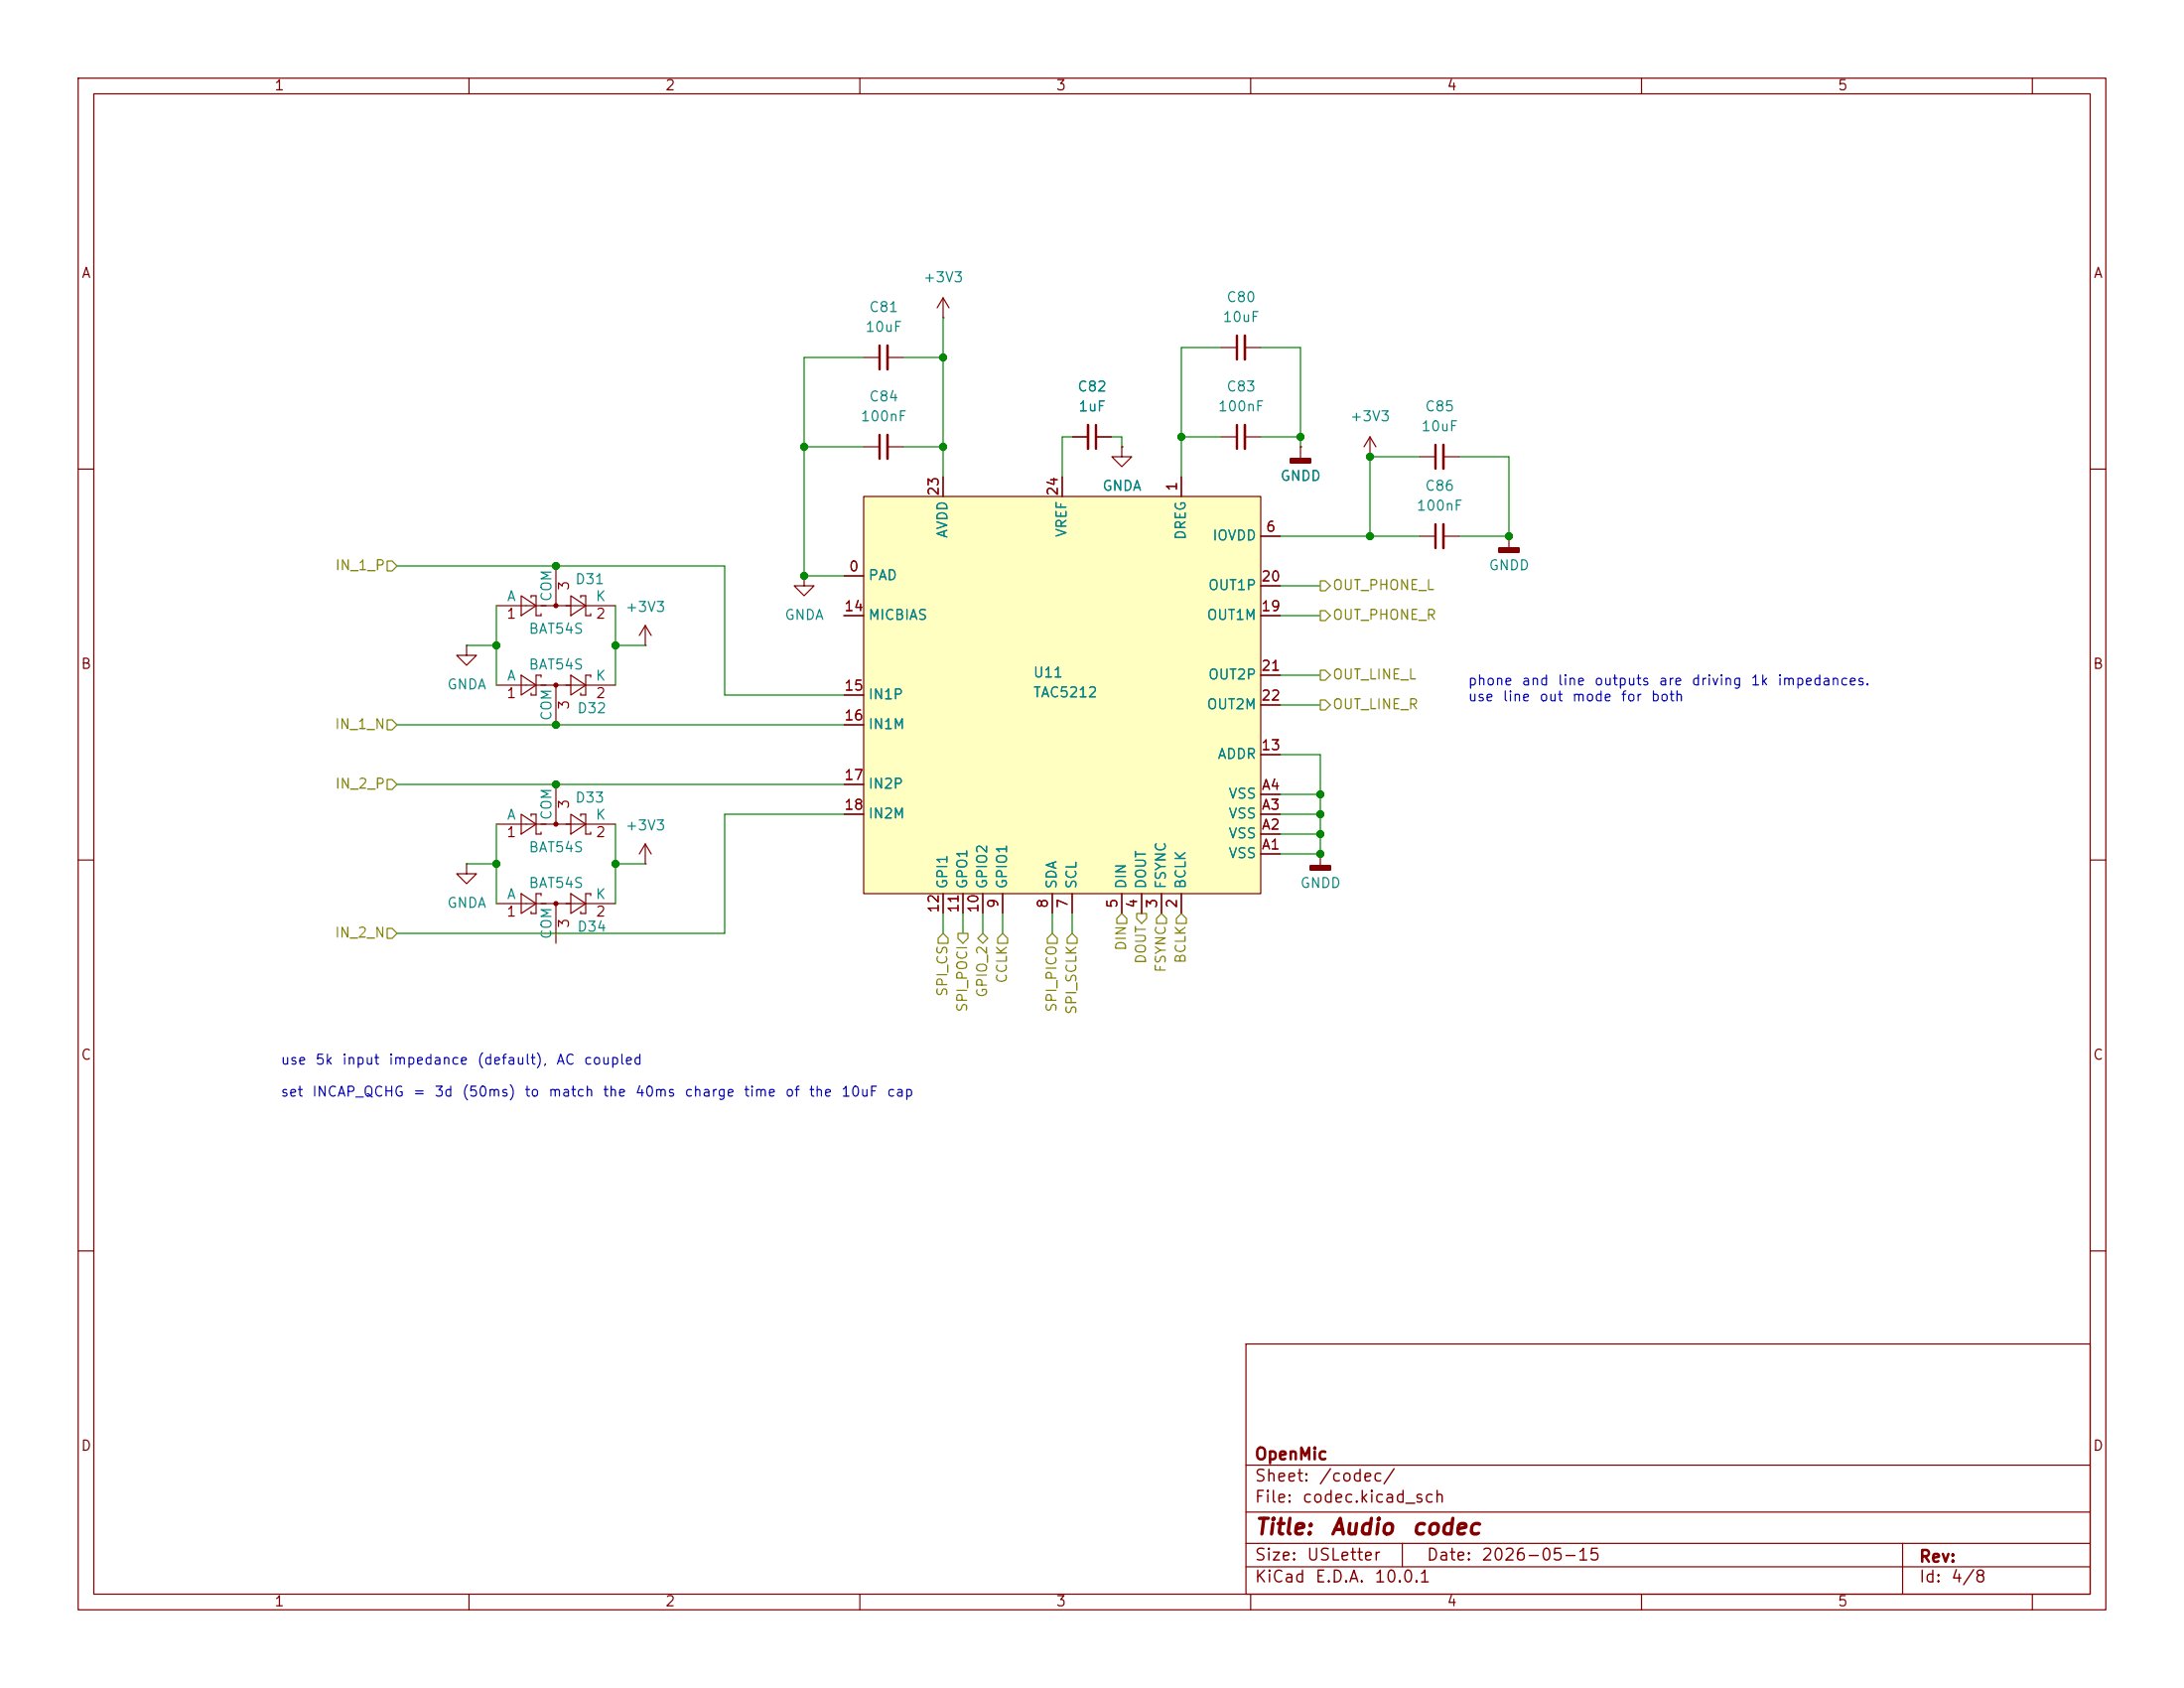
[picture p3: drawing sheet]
<svg xmlns="http://www.w3.org/2000/svg" width="279mm" height="216mm" viewBox="0 0 279 216" stroke-linecap="round" stroke-linejoin="round" font-family="sans-serif">
<g fill="none" stroke="#840000" stroke-width=".15">
<path d="M10 10h259.4v195.9h-259.4zM12 12h255.4v191.9h-255.4zM60 10v2M110 10v2M160 10v2M210 10v2M260 10v2M120.6 38.1l-.7 1.3M120.6 38.1l.8 1.3M120.6 38.1v2.5M110.5 57.2h2M110.5 45.7h2"/>
<path d="M113.5 57.2h2.1M113.5 45.7h2.1M120.6 40.6h.1M175.3 58.4h.1M175.3 55.9l-.8 1.3M175.3 55.9l.7 1.3M175.3 55.9v2.5M181.6 58.4h2M184.7 58.4h2M10 60h2M63.5 77.5h15.2M66.7 76.2l1.9 1.3-1.9 1.2z"/>
<path d="M67.9 76.5v-.3h.7v2.5h.6v-.2M71.1 72.4v5.1M73 76.2l1.9 1.3-1.9 1.2zM74.3 76.5v-.3h.6v2.5h.7v-.2M102.9 73.7v1.2h1.2l-1.2 1.3-1.3-1.3h1.3M102.9 73.7h.1M181.6 68.6h2M184.7 68.6h2M267.4 60h2M63.5 87.6h15.2M66.7 86.4l1.9 1.2-1.9 1.3zM69.2 86.6v-.2h-.6v2.5h-.7v-.3"/>
<path d="M71.1 87.6v5.1M73 86.4l1.9 1.2-1.9 1.3zM75.6 86.6v-.2h-.7v2.5h-.6v-.3M82.5 82.6h.1M82.5 80l-.7 1.3M82.5 80l.8 1.3M82.5 80v2.6M10 110h2M59.7 110.5v1.3h1.3l-1.3 1.2-1.3-1.2h1.3M59.7 110.5h.1M63.5 115.6h15.2M66.7 114.3l1.9 1.3-1.9 1.2z"/>
<path d="M69.2 114.6v-.3h-.6v2.5h-.7v-.2M71.1 115.6v5.1M73 114.3l1.9 1.3-1.9 1.2zM75.6 114.6v-.3h-.7v2.5h-.6v-.2M168.9 109.2h.1M168.9 109.2v1.5M267.4 110h2M10 160h2M159.4 171.9h108v32h-108zM267.4 160h2M159.4 197.4h108M159.4 193.4h108"/>
<path d="M159.4 187.4h108M179.4 197.4v3M243.4 197.4v6.5M60 203.9v2M110 203.9v2M159.4 200.4h108M160 203.9v2M210 203.9v2M260 203.9v2"/>
</g>
<path d="M167.6 110.7h2.6v.6h-2.6z" fill="#840000" stroke="#840000" stroke-width=".25"/>
<g fill="#840000" stroke="#840000" stroke-width=".15">
<circle cx="71.1" cy="87.6" r=".25"/>
<circle cx="71.1" cy="77.5" r=".25"/>
<circle cx="71.1" cy="115.6" r=".25"/>
</g>
<path d="M112.5 44.2v3M112.5 55.6v3.1M183.6 56.9v3M183.6 67.1v3" fill="none" stroke="#840000" stroke-width=".3"/>
<path d="M113.5 44.2v3M113.5 55.6v3.1M184.7 56.9v3M184.7 67.1v3" fill="none" stroke="#840000" stroke-width=".33"/>
<path d="M110.5 63.5h50.8v50.8h-50.8z" fill="#ffffc2"/>
<g fill="none" stroke="#840000" stroke-width=".15">
<path d="M137.2 55.9h2M140.2 55.9h2M143.5 57.2v1.2h1.3l-1.3 1.3-1.3-1.3h1.3M143.5 57.2h.1M156.2 44.5h2M156.2 55.9h2M159.3 44.5h2M159.3 55.9h2M166.4 57.2h.1M166.4 57.2v1.5M107.9 73.7h2.6M107.9 78.7h2.6"/>
<path d="M110.5 63.5h50.8v50.8h-50.8zM120.6 61v2.5M135.9 61v2.5M151.1 61v2.5M161.3 68.6h2.5M161.3 78.7h2.5M161.3 74.9h2.5M193 68.6h.1M193 68.6v1.5M59.7 82.6v1.2h1.3l-1.3 1.3-1.3-1.3h1.3M59.7 82.6h.1M107.9 88.9h2.6"/>
<path d="M107.9 92.7h2.6M161.3 96.5h2.5M161.3 86.4h2.5M161.3 90.2h2.5M63.5 105.4h15.2M66.7 104.1l1.9 1.3-1.9 1.3zM67.9 104.4v-.3h.7v2.6h.6v-.3M71.1 100.3v5.1M73 104.1l1.9 1.3-1.9 1.3zM74.3 104.4v-.3h.6v2.6h.7v-.3M82.5 110.5h.1M82.5 108l-.7 1.2"/>
<path d="M82.5 108l.8 1.2M82.5 108v2.5M107.9 100.3h2.6M107.9 104.1h2.6M120.6 114.3v2.5M123.2 114.3v2.5M125.7 114.3v2.5M128.3 114.3v2.5M134.6 114.3v2.5M137.2 114.3v2.5M143.5 114.3v2.5M146 114.3v2.5"/>
<path d="M148.6 114.3v2.5M151.1 114.3v2.5M161.3 104.1h2.5M161.3 109.2h2.5M161.3 106.7h2.5M161.3 101.6h2.5"/>
</g>
<circle cx="71.1" cy="105.4" r=".25" fill="#840000" stroke="#840000" stroke-width=".15"/>
<g fill="#840000" stroke="#840000" stroke-width=".25">
<path d="M165.1 58.7h2.5v.5h-2.5z"/>
<path d="M191.8 70.1h2.5v.5h-2.5z"/>
</g>
<path d="M140.2 54.4v3M158.2 42.9v3.1M158.2 54.4v3" fill="none" stroke="#840000" stroke-width=".3"/>
<path d="M139.2 54.4v3M159.3 42.9v3.1M159.3 54.4v3" fill="none" stroke="#840000" stroke-width=".33"/>
<g fill="none" stroke="#848400" stroke-width=".15">
<path d="M49.5 71.8h.7l.6 .6-.6 .6h-.7zM168.9 78.1h.6l.7 .6-.7 .7h-.6zM168.9 74.3h.6l.7 .6-.7 .7h-.6zM49.5 99.7h.7l.6 .6-.6 .7h-.7zM49.5 92.1h.7l.6 .6-.6 .6h-.7zM168.9 89.5h.6l.7 .7-.7 .6h-.6zM168.9 85.7h.6l.7 .7-.7 .6h-.6zM49.5 118.7h.7l.6 .7-.6 .6h-.7zM120.6 119.4l.7 .6v.7h-1.3v-.7zM122.6 119.4h1.2v.6l-.6 .7-.6-.7zM128.3 119.4l.6 .6v.7h-1.3v-.7zM134.6 119.4l.7 .6v.7h-1.3v-.7z"/>
<path d="M137.2 119.4l.6 .6v.7h-1.3v-.7zM143.5 116.8l.6 .7v.6h-1.2v-.6zM145.4 116.8h1.3v.7l-.7 .6-.6-.6zM148.6 116.8l.6 .7v.6h-1.2v-.6zM151.1 116.8l.7 .7v.6h-1.3v-.6zM125.1 120l.6-.6 .7 .6-.7 .7z"/>
</g>
<g fill="none" stroke="#008400" stroke-width=".15">
<path d="M102.9 57.2h7.6M110.5 45.7h-7.6v28h5M115.6 57.2h5M115.6 45.7h5M120.6 40.6v20.4M137.2 55.9h-1.3v5.1M142.2 55.9h1.3v1.3M151.1 55.9h5.1M156.2 44.5h-5.1v16.5M161.3 44.5h5.1v12.7M161.3 55.9h5.1M181.6 58.4h-6.3v10.2"/>
<path d="M186.7 58.4h6.3v10.2h-6.3M50.8 72.4h41.9v16.5h15.2M63.5 77.5v10.1M78.7 77.5v10.1M163.8 68.6h17.8M163.8 78.7h5.1M163.8 74.9h5.1M50.8 92.7h57.1M59.7 82.6h3.8M78.7 82.6h3.8M163.8 96.5h5.1v12.7h-5.1M163.8 86.4h5.1"/>
<path d="M163.8 90.2h5.1M50.8 100.3h57.1M59.7 110.5h3.8M63.5 105.4v10.2M78.7 105.4v10.2M78.7 110.5h3.8M107.9 104.1h-15.2v15.3h-41.9M120.6 116.8v2.6M123.2 116.8v2.6M125.7 116.8v2.6M128.3 116.8v2.6M134.6 116.8v2.6"/>
<path d="M137.2 116.8v2.6M163.8 106.7h5.1M163.8 104.1h5.1M163.8 101.6h5.1"/>
</g>
<g fill="#008400" stroke="#008400" stroke-width=".13">
<circle cx="168.9" cy="104.1" r=".46"/>
<circle cx="168.9" cy="109.2" r=".46"/>
<circle cx="168.9" cy="106.7" r=".46"/>
<circle cx="175.3" cy="68.6" r=".46"/>
<circle cx="166.4" cy="55.9" r=".46"/>
<circle cx="175.3" cy="58.4" r=".46"/>
<circle cx="168.9" cy="101.6" r=".46"/>
<circle cx="151.1" cy="55.9" r=".46"/>
<circle cx="193" cy="68.6" r=".46"/>
<circle cx="78.7" cy="82.6" r=".46"/>
<circle cx="71.1" cy="100.3" r=".46"/>
<circle cx="63.5" cy="110.5" r=".46"/>
<circle cx="78.7" cy="110.5" r=".46"/>
<circle cx="102.9" cy="57.2" r=".46"/>
<circle cx="102.9" cy="73.7" r=".46"/>
<circle cx="120.6" cy="57.2" r=".46"/>
<circle cx="120.6" cy="45.7" r=".46"/>
<circle cx="71.1" cy="72.4" r=".46"/>
<circle cx="63.5" cy="82.6" r=".46"/>
<circle cx="71.1" cy="92.7" r=".46"/>
</g>
<g font-size="2" fill="#840000">
<text x="160.4" y="196.8">Title:</text>
<text x="170.1" y="196.8">Audio</text>
<text x="180.5" y="196.8">codec</text>
</g>
<g font-size="1.5" fill="#840000">
<text x="160.4" y="189.9">Sheet:</text>
<text x="160.4" y="187.1">OpenMic</text>
<text x="168.6" y="189.9">/codec/</text>
<text x="160.4" y="192.6">File:</text>
<text x="166.5" y="192.6">codec.kicad_sch</text>
<text x="160.4" y="202.8">KiCad</text>
<text x="160.4" y="200">Size:</text>
<text x="167.1" y="200">USLetter</text>
<text x="168.1" y="202.8">E.D.A.</text>
<text x="175.7" y="202.8">10.0.1</text>
<text x="182.4" y="200">Date:</text>
<text x="189.4" y="200">2026-05-15</text>
<text x="245.4" y="200.2">Rev:</text>
<text x="245.4" y="202.8">Id:</text>
<text x="249.5" y="202.8">4/8</text>
</g>
<g font-size="1.3" fill="#840000">
<text x="35" y="11.9">1</text>
<text x="85" y="11.9">2</text>
<text x="135" y="11.9">3</text>
<text x="185" y="11.9">4</text>
<text x="235" y="11.9">5</text>
<text x="10.3" y="35.9">A</text>
<text x="267.7" y="35.9">A</text>
<text x="120.4" y="63.5" transform="rotate(-90 120.4 63.5)">23</text>
<text x="135.6" y="63.5" transform="rotate(-90 135.6 63.5)">24</text>
<text x="150.9" y="62.9" transform="rotate(-90 150.9 62.9)">1</text>
<text x="161.9" y="68.3">6</text>
<text x="73.1" y="75.6" transform="rotate(-90 73.1 75.6)">3</text>
<text x="108.5" y="73.4">0</text>
<text x="161.2" y="74.7">20</text>
<text x="64.7" y="79.5">1</text>
<text x="76.1" y="79.5">2</text>
<text x="107.9" y="78.5">14</text>
<text x="161.2" y="78.5">19</text>
<text x="10.3" y="85.9">B</text>
<text x="64.7" y="89.6">1</text>
<text x="76.1" y="89.6">2</text>
<text x="107.9" y="88.6">15</text>
<text x="161.2" y="86.1">21</text>
<text x="161.2" y="89.9">22</text>
<text x="267.7" y="85.9">B</text>
<text x="73.1" y="90.9" transform="rotate(-90 73.1 90.9)">3</text>
<text x="107.9" y="92.5">16</text>
<text x="107.9" y="100.1">17</text>
<text x="161.2" y="96.3">13</text>
<text x="161.3" y="101.3">A4</text>
<text x="64.7" y="107.4">1</text>
<text x="73.1" y="103.6" transform="rotate(-90 73.1 103.6)">3</text>
<text x="76.1" y="107.4">2</text>
<text x="107.9" y="103.9">18</text>
<text x="161.3" y="106.4">A2</text>
<text x="161.3" y="103.9">A3</text>
<text x="161.3" y="109">A1</text>
<text x="64.7" y="117.6">1</text>
<text x="73.1" y="118.8" transform="rotate(-90 73.1 118.8)">3</text>
<text x="76.1" y="117.6">2</text>
<text x="120.4" y="116.9" transform="rotate(-90 120.4 116.9)">12</text>
<text x="122.9" y="116.9" transform="rotate(-90 122.9 116.9)">11</text>
<text x="125.5" y="116.9" transform="rotate(-90 125.5 116.9)">10</text>
<text x="128" y="116.3" transform="rotate(-90 128 116.3)">9</text>
<text x="134.4" y="116.3" transform="rotate(-90 134.4 116.3)">8</text>
<text x="136.9" y="116.3" transform="rotate(-90 136.9 116.3)">7</text>
<text x="143.3" y="116.3" transform="rotate(-90 143.3 116.3)">5</text>
<text x="145.8" y="116.3" transform="rotate(-90 145.8 116.3)">4</text>
<text x="148.3" y="116.3" transform="rotate(-90 148.3 116.3)">3</text>
<text x="150.9" y="116.3" transform="rotate(-90 150.9 116.3)">2</text>
<text x="10.3" y="135.9">C</text>
<text x="267.7" y="135.9">C</text>
<text x="10.3" y="185.9">D</text>
<text x="267.7" y="185.9">D</text>
<text x="35" y="205.8">1</text>
<text x="85" y="205.8">2</text>
<text x="135" y="205.8">3</text>
<text x="185" y="205.8">4</text>
<text x="235" y="205.8">5</text>
</g>
<g font-size="1.3" fill="#008484">
<text x="111.1" y="40.2">C81</text>
<text x="118" y="36.4">+3V3</text>
<text x="156.3" y="41.5">10uF</text>
<text x="156.8" y="39">C80</text>
<text x="110.6" y="42.8">10uF</text>
<text x="111.1" y="51.7">C84</text>
<text x="137.7" y="50.4">C82</text>
<text x="137.9" y="52.9">1uF</text>
<text x="155.7" y="52.9">100nF</text>
<text x="156.8" y="50.4">C83</text>
<text x="182.2" y="52.9">C85</text>
<text x="110" y="54.2">100nF</text>
<text x="172.6" y="54.2">+3V3</text>
<text x="181.7" y="55.5">10uF</text>
<text x="140.9" y="63.1">GNDA</text>
<text x="163.7" y="61.8">GNDD</text>
<text x="181.1" y="65.6">100nF</text>
<text x="182.2" y="63.1">C86</text>
<text x="121.5" y="68.9" transform="rotate(-90 121.5 68.9)">AVDD</text>
<text x="136.8" y="68.8" transform="rotate(-90 136.8 68.8)">VREF</text>
<text x="152" y="69.2" transform="rotate(-90 152 69.2)">DREG</text>
<text x="155" y="69.4">IOVDD</text>
<text x="64.8" y="77.2">A</text>
<text x="70.9" y="77.1" transform="rotate(-90 70.9 77.1)">COM</text>
<text x="73.5" y="75">D31</text>
<text x="76.1" y="77.2">K</text>
<text x="111" y="74.5">PAD</text>
<text x="154.5" y="75.8">OUT1P</text>
<text x="190.4" y="73.3">GNDD</text>
<text x="67.5" y="81.4">BAT54S</text>
<text x="79.9" y="78.6">+3V3</text>
<text x="100.3" y="79.6">GNDA</text>
<text x="111" y="79.6">MICBIAS</text>
<text x="154.3" y="79.6">OUT1M</text>
<text x="57.1" y="88.5">GNDA</text>
<text x="64.8" y="87.4">A</text>
<text x="67.5" y="86">BAT54S</text>
<text x="76.1" y="87.4">K</text>
<text x="111" y="89.8">IN1P</text>
<text x="132.1" y="87">U11</text>
<text x="132.1" y="89.5">TAC5212</text>
<text x="154.5" y="87.2">OUT2P</text>
<text x="70.9" y="92.3" transform="rotate(-90 70.9 92.3)">COM</text>
<text x="73.7" y="91.5">D32</text>
<text x="111" y="93.6">IN1M</text>
<text x="154.3" y="91">OUT2M</text>
<text x="111" y="101.2">IN2P</text>
<text x="155.7" y="97.4">ADDR</text>
<text x="64.8" y="105.2">A</text>
<text x="70.9" y="105" transform="rotate(-90 70.9 105)">COM</text>
<text x="73.5" y="103">D33</text>
<text x="76.1" y="105.2">K</text>
<text x="79.9" y="106.5">+3V3</text>
<text x="111" y="105">IN2M</text>
<text x="157.1" y="107.5">VSS</text>
<text x="157.1" y="105">VSS</text>
<text x="157.1" y="102.5">VSS</text>
<text x="67.5" y="113.9">BAT54S</text>
<text x="67.5" y="109.3">BAT54S</text>
<text x="121.5" y="113.8" transform="rotate(-90 121.5 113.8)">GPI1</text>
<text x="124.1" y="113.8" transform="rotate(-90 124.1 113.8)">GPO1</text>
<text x="126.6" y="113.8" transform="rotate(-90 126.6 113.8)">GPIO2</text>
<text x="129.1" y="113.8" transform="rotate(-90 129.1 113.8)">GPIO1</text>
<text x="135.5" y="113.8" transform="rotate(-90 135.5 113.8)">SDA</text>
<text x="138" y="113.8" transform="rotate(-90 138 113.8)">SCL</text>
<text x="144.4" y="113.8" transform="rotate(-90 144.4 113.8)">DIN</text>
<text x="146.9" y="113.8" transform="rotate(-90 146.9 113.8)">DOUT</text>
<text x="149.5" y="113.8" transform="rotate(-90 149.5 113.8)">FSYNC</text>
<text x="152" y="113.8" transform="rotate(-90 152 113.8)">BCLK</text>
<text x="157.1" y="110.1">VSS</text>
<text x="166.2" y="113.9">GNDD</text>
<text x="57.1" y="116.4">GNDA</text>
<text x="64.8" y="115.3">A</text>
<text x="73.7" y="119.5">D34</text>
<text x="76.1" y="115.3">K</text>
<text x="70.9" y="120.2" transform="rotate(-90 70.9 120.2)">COM</text>
</g>
<g font-size="1.3" fill="#848400">
<text x="42.8" y="73.3">IN_1_P</text>
<text x="170.4" y="75.8">OUT_PHONE_L</text>
<text x="170.4" y="79.6">OUT_PHONE_R</text>
<text x="170.4" y="87.2">OUT_LINE_L</text>
<text x="42.7" y="93.6">IN_1_N</text>
<text x="170.4" y="91">OUT_LINE_R</text>
<text x="42.8" y="101.2">IN_2_P</text>
<text x="42.7" y="120.2">IN_2_N</text>
<text x="129.1" y="125.9" transform="rotate(-90 129.1 125.9)">CCLK</text>
<text x="144.4" y="121.7" transform="rotate(-90 144.4 121.7)">DIN</text>
<text x="146.9" y="123.4" transform="rotate(-90 146.9 123.4)">DOUT</text>
<text x="149.5" y="124.5" transform="rotate(-90 149.5 124.5)">FSYNC</text>
<text x="152" y="123.3" transform="rotate(-90 152 123.3)">BCLK</text>
<text x="121.5" y="127.6" transform="rotate(-90 121.5 127.6)">SPI_CS</text>
<text x="124.1" y="129.6" transform="rotate(-90 124.1 129.6)">SPI_POCI</text>
<text x="126.6" y="127.7" transform="rotate(-90 126.6 127.7)">GPIO_2</text>
<text x="135.5" y="129.6" transform="rotate(-90 135.5 129.6)">SPI_PICO</text>
<text x="138" y="129.9" transform="rotate(-90 138 129.9)">SPI_SCLK</text>
</g>
<g font-size="1.3" fill="#0000c2">
<text x="187.7" y="88">phone</text>
<text x="194.6" y="88">and</text>
<text x="199.2" y="88">line</text>
<text x="203.9" y="88">outputs</text>
<text x="212.1" y="88">are</text>
<text x="216.3" y="88">driving</text>
<text x="223.9" y="88">1k</text>
<text x="227.3" y="88">impedances.</text>
<text x="187.7" y="90">use</text>
<text x="192.1" y="90">line</text>
<text x="196.8" y="90">out</text>
<text x="201" y="90">mode</text>
<text x="207.3" y="90">for</text>
<text x="211.1" y="90">both</text>
<text x="35.8" y="136.5">use</text>
<text x="40.3" y="136.5">5k</text>
<text x="43.7" y="136.5">input</text>
<text x="49.6" y="136.5">impedance</text>
<text x="60.9" y="136.5">(default),</text>
<text x="71.1" y="136.5">AC</text>
<text x="74.6" y="136.5">coupled</text>
<text x="35.8" y="140.6">set</text>
<text x="39.8" y="140.6">INCAP_QCHG</text>
<text x="52.7" y="140.6">=</text>
<text x="55.5" y="140.6">3d</text>
<text x="59" y="140.6">(50ms)</text>
<text x="67" y="140.6">to</text>
<text x="70.1" y="140.6">match</text>
<text x="77" y="140.6">the</text>
<text x="81.2" y="140.6">40ms</text>
<text x="87.5" y="140.6">charge</text>
<text x="95.1" y="140.6">time</text>
<text x="100.3" y="140.6">of</text>
<text x="103.4" y="140.6">the</text>
<text x="107.5" y="140.6">10uF</text>
<text x="113.3" y="140.6">cap</text>
</g>
</svg>
